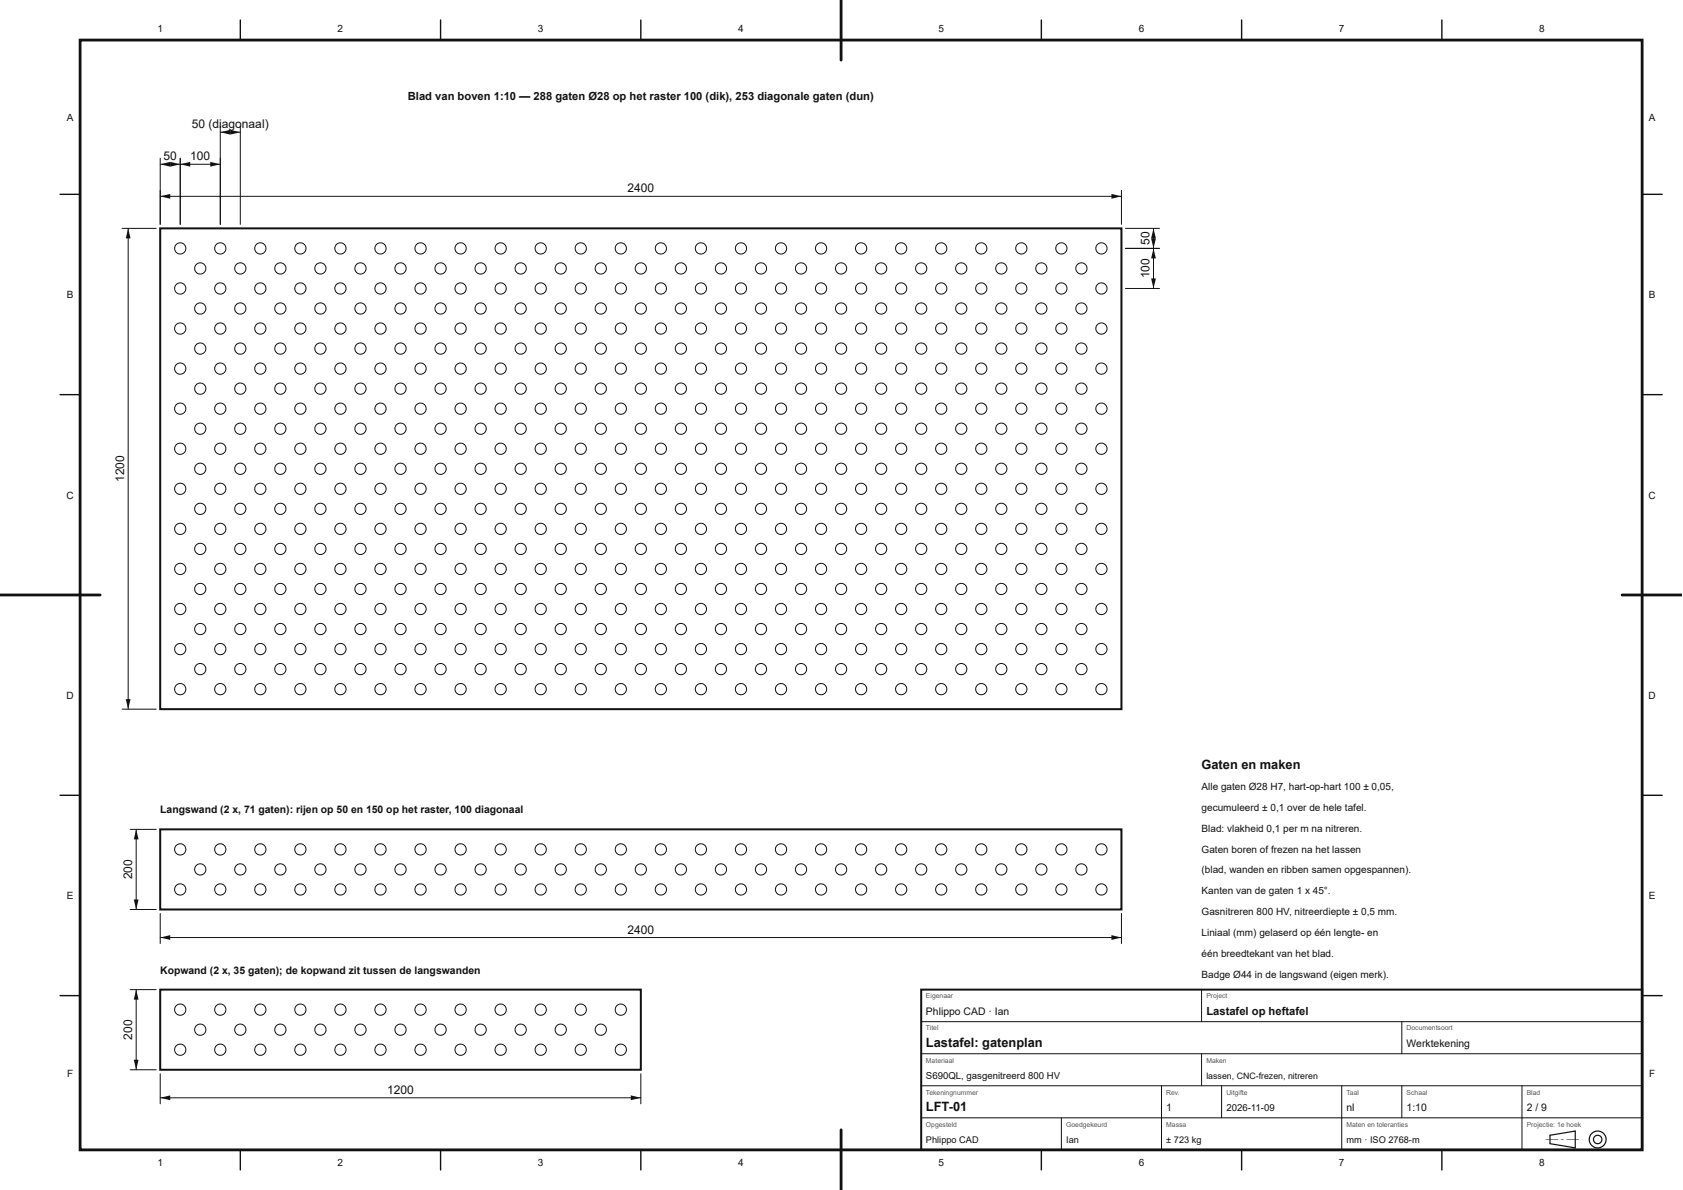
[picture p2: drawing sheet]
<svg xmlns="http://www.w3.org/2000/svg" width="420mm" height="297mm" viewBox="0 0 420 297" stroke-linecap="round" stroke-linejoin="round" font-family="sans-serif">
<path d="M40 57h240v120h-240z" fill="none" stroke="#111" stroke-width=".5"/>
<g fill="none" stroke="#111" stroke-width=".25">
<path d="M40 47.5v8.5M40 49h240M280 47.5v8.5"/>
<circle cx="45" cy="62" r="1.4"/>
<circle cx="45" cy="72" r="1.4"/>
<circle cx="50" cy="67" r="1.4"/>
<circle cx="50" cy="77" r="1.4"/>
<circle cx="55" cy="62" r="1.4"/>
<circle cx="55" cy="72" r="1.4"/>
<circle cx="60" cy="67" r="1.4"/>
<circle cx="60" cy="77" r="1.4"/>
<circle cx="65" cy="62" r="1.4"/>
<circle cx="65" cy="72" r="1.4"/>
<circle cx="70" cy="67" r="1.4"/>
<circle cx="70" cy="77" r="1.4"/>
<circle cx="75" cy="62" r="1.4"/>
<circle cx="75" cy="72" r="1.4"/>
<circle cx="80" cy="67" r="1.4"/>
<circle cx="80" cy="77" r="1.4"/>
<circle cx="85" cy="62" r="1.4"/>
<circle cx="85" cy="72" r="1.4"/>
<circle cx="90" cy="67" r="1.4"/>
<circle cx="90" cy="77" r="1.4"/>
<circle cx="95" cy="62" r="1.4"/>
<circle cx="95" cy="72" r="1.4"/>
<circle cx="100" cy="67" r="1.4"/>
<circle cx="100" cy="77" r="1.4"/>
<circle cx="105" cy="62" r="1.4"/>
<circle cx="105" cy="72" r="1.4"/>
<circle cx="110" cy="67" r="1.4"/>
<circle cx="110" cy="77" r="1.4"/>
<circle cx="115" cy="62" r="1.4"/>
<circle cx="115" cy="72" r="1.4"/>
<circle cx="120" cy="67" r="1.4"/>
<circle cx="120" cy="77" r="1.4"/>
<circle cx="125" cy="62" r="1.4"/>
<circle cx="125" cy="72" r="1.4"/>
<circle cx="130" cy="67" r="1.4"/>
<circle cx="130" cy="77" r="1.4"/>
<circle cx="135" cy="62" r="1.4"/>
<circle cx="135" cy="72" r="1.4"/>
<circle cx="140" cy="67" r="1.4"/>
<circle cx="140" cy="77" r="1.4"/>
<circle cx="145" cy="62" r="1.4"/>
<circle cx="145" cy="72" r="1.4"/>
<circle cx="150" cy="67" r="1.4"/>
<circle cx="150" cy="77" r="1.4"/>
<circle cx="155" cy="62" r="1.4"/>
<circle cx="155" cy="72" r="1.4"/>
<circle cx="160" cy="67" r="1.4"/>
<circle cx="160" cy="77" r="1.4"/>
<circle cx="165" cy="62" r="1.4"/>
<circle cx="165" cy="72" r="1.4"/>
<circle cx="170" cy="67" r="1.4"/>
<circle cx="170" cy="77" r="1.4"/>
<circle cx="175" cy="62" r="1.4"/>
<circle cx="175" cy="72" r="1.4"/>
<circle cx="180" cy="67" r="1.4"/>
<circle cx="180" cy="77" r="1.4"/>
<circle cx="185" cy="62" r="1.4"/>
<circle cx="185" cy="72" r="1.4"/>
<circle cx="190" cy="67" r="1.4"/>
<circle cx="190" cy="77" r="1.4"/>
<circle cx="195" cy="62" r="1.4"/>
<circle cx="195" cy="72" r="1.4"/>
<circle cx="200" cy="67" r="1.4"/>
<circle cx="200" cy="77" r="1.4"/>
<circle cx="205" cy="62" r="1.4"/>
<circle cx="205" cy="72" r="1.4"/>
<circle cx="210" cy="67" r="1.4"/>
<circle cx="210" cy="77" r="1.4"/>
<circle cx="215" cy="62" r="1.4"/>
<circle cx="215" cy="72" r="1.4"/>
<circle cx="220" cy="67" r="1.4"/>
<circle cx="220" cy="77" r="1.4"/>
<circle cx="225" cy="62" r="1.4"/>
<circle cx="225" cy="72" r="1.4"/>
<circle cx="230" cy="67" r="1.4"/>
<circle cx="230" cy="77" r="1.4"/>
<circle cx="235" cy="62" r="1.4"/>
<circle cx="235" cy="72" r="1.4"/>
<circle cx="240" cy="67" r="1.4"/>
<circle cx="240" cy="77" r="1.4"/>
<circle cx="245" cy="62" r="1.4"/>
<circle cx="245" cy="72" r="1.4"/>
<circle cx="250" cy="67" r="1.4"/>
<circle cx="250" cy="77" r="1.4"/>
<circle cx="255" cy="62" r="1.4"/>
<circle cx="255" cy="72" r="1.4"/>
<circle cx="260" cy="67" r="1.4"/>
<circle cx="260" cy="77" r="1.4"/>
<circle cx="265" cy="62" r="1.4"/>
<circle cx="265" cy="72" r="1.4"/>
<circle cx="270" cy="67" r="1.4"/>
<circle cx="270" cy="77" r="1.4"/>
<circle cx="275" cy="62" r="1.4"/>
<circle cx="275" cy="72" r="1.4"/>
<circle cx="45" cy="82" r="1.4"/>
<circle cx="45" cy="92" r="1.4"/>
<circle cx="50" cy="97" r="1.4"/>
<circle cx="50" cy="87" r="1.4"/>
<circle cx="55" cy="82" r="1.4"/>
<circle cx="55" cy="92" r="1.4"/>
<circle cx="60" cy="97" r="1.4"/>
<circle cx="60" cy="87" r="1.4"/>
<circle cx="65" cy="82" r="1.4"/>
<circle cx="65" cy="92" r="1.4"/>
<circle cx="70" cy="97" r="1.4"/>
<circle cx="70" cy="87" r="1.4"/>
<circle cx="75" cy="82" r="1.4"/>
<circle cx="75" cy="92" r="1.4"/>
<circle cx="80" cy="97" r="1.4"/>
<circle cx="80" cy="87" r="1.4"/>
<circle cx="85" cy="82" r="1.4"/>
<circle cx="85" cy="92" r="1.4"/>
<circle cx="90" cy="97" r="1.4"/>
<circle cx="90" cy="87" r="1.4"/>
<circle cx="95" cy="82" r="1.4"/>
<circle cx="95" cy="92" r="1.4"/>
<circle cx="100" cy="97" r="1.4"/>
<circle cx="100" cy="87" r="1.4"/>
<circle cx="105" cy="82" r="1.4"/>
<circle cx="105" cy="92" r="1.4"/>
<circle cx="110" cy="97" r="1.4"/>
<circle cx="110" cy="87" r="1.4"/>
<circle cx="115" cy="82" r="1.4"/>
<circle cx="115" cy="92" r="1.4"/>
<circle cx="120" cy="97" r="1.4"/>
<circle cx="120" cy="87" r="1.4"/>
<circle cx="125" cy="82" r="1.4"/>
<circle cx="125" cy="92" r="1.4"/>
<circle cx="130" cy="97" r="1.4"/>
<circle cx="130" cy="87" r="1.4"/>
<circle cx="135" cy="82" r="1.4"/>
<circle cx="135" cy="92" r="1.4"/>
<circle cx="140" cy="97" r="1.4"/>
<circle cx="140" cy="87" r="1.4"/>
<circle cx="145" cy="82" r="1.4"/>
<circle cx="145" cy="92" r="1.4"/>
<circle cx="150" cy="97" r="1.4"/>
<circle cx="150" cy="87" r="1.4"/>
<circle cx="155" cy="82" r="1.4"/>
<circle cx="155" cy="92" r="1.4"/>
<circle cx="160" cy="97" r="1.4"/>
<circle cx="160" cy="87" r="1.4"/>
<circle cx="165" cy="82" r="1.4"/>
<circle cx="165" cy="92" r="1.4"/>
<circle cx="170" cy="97" r="1.4"/>
<circle cx="170" cy="87" r="1.4"/>
<circle cx="175" cy="82" r="1.4"/>
<circle cx="175" cy="92" r="1.4"/>
<circle cx="180" cy="97" r="1.4"/>
<circle cx="180" cy="87" r="1.4"/>
<circle cx="185" cy="82" r="1.4"/>
<circle cx="185" cy="92" r="1.4"/>
<circle cx="190" cy="97" r="1.4"/>
<circle cx="190" cy="87" r="1.4"/>
<circle cx="195" cy="82" r="1.4"/>
<circle cx="195" cy="92" r="1.4"/>
<circle cx="200" cy="97" r="1.4"/>
<circle cx="200" cy="87" r="1.4"/>
<circle cx="205" cy="82" r="1.4"/>
<circle cx="205" cy="92" r="1.4"/>
<circle cx="210" cy="97" r="1.4"/>
<circle cx="210" cy="87" r="1.4"/>
<circle cx="215" cy="82" r="1.4"/>
<circle cx="215" cy="92" r="1.4"/>
<circle cx="220" cy="97" r="1.4"/>
<circle cx="220" cy="87" r="1.4"/>
<circle cx="225" cy="82" r="1.4"/>
<circle cx="225" cy="92" r="1.4"/>
<circle cx="230" cy="97" r="1.4"/>
<circle cx="230" cy="87" r="1.4"/>
<circle cx="235" cy="82" r="1.4"/>
<circle cx="235" cy="92" r="1.4"/>
<circle cx="240" cy="97" r="1.4"/>
<circle cx="240" cy="87" r="1.4"/>
<circle cx="245" cy="82" r="1.4"/>
<circle cx="245" cy="92" r="1.4"/>
<circle cx="250" cy="97" r="1.4"/>
<circle cx="250" cy="87" r="1.4"/>
<circle cx="255" cy="82" r="1.4"/>
<circle cx="255" cy="92" r="1.4"/>
<circle cx="260" cy="97" r="1.4"/>
<circle cx="260" cy="87" r="1.4"/>
<circle cx="265" cy="82" r="1.4"/>
<circle cx="265" cy="92" r="1.4"/>
<circle cx="270" cy="97" r="1.4"/>
<circle cx="270" cy="87" r="1.4"/>
<circle cx="275" cy="82" r="1.4"/>
<circle cx="275" cy="92" r="1.4"/>
<circle cx="45" cy="102" r="1.4"/>
<circle cx="45" cy="112" r="1.4"/>
<circle cx="50" cy="117" r="1.4"/>
<circle cx="50" cy="107" r="1.4"/>
<circle cx="55" cy="102" r="1.4"/>
<circle cx="55" cy="112" r="1.4"/>
<circle cx="60" cy="117" r="1.4"/>
<circle cx="60" cy="107" r="1.4"/>
<circle cx="65" cy="102" r="1.4"/>
<circle cx="65" cy="112" r="1.4"/>
<circle cx="70" cy="117" r="1.4"/>
<circle cx="70" cy="107" r="1.4"/>
<circle cx="75" cy="102" r="1.4"/>
<circle cx="75" cy="112" r="1.4"/>
<circle cx="80" cy="117" r="1.4"/>
<circle cx="80" cy="107" r="1.4"/>
<circle cx="85" cy="102" r="1.4"/>
<circle cx="85" cy="112" r="1.4"/>
<circle cx="90" cy="117" r="1.4"/>
<circle cx="90" cy="107" r="1.4"/>
<circle cx="95" cy="102" r="1.4"/>
<circle cx="95" cy="112" r="1.4"/>
<circle cx="100" cy="117" r="1.4"/>
<circle cx="100" cy="107" r="1.4"/>
<circle cx="105" cy="102" r="1.4"/>
<circle cx="105" cy="112" r="1.4"/>
<circle cx="110" cy="117" r="1.4"/>
<circle cx="110" cy="107" r="1.4"/>
<circle cx="115" cy="102" r="1.4"/>
<circle cx="115" cy="112" r="1.4"/>
<circle cx="120" cy="117" r="1.4"/>
<circle cx="120" cy="107" r="1.4"/>
<circle cx="125" cy="102" r="1.4"/>
<circle cx="125" cy="112" r="1.4"/>
<circle cx="130" cy="117" r="1.4"/>
<circle cx="130" cy="107" r="1.4"/>
<circle cx="135" cy="102" r="1.4"/>
<circle cx="135" cy="112" r="1.4"/>
<circle cx="140" cy="117" r="1.4"/>
<circle cx="140" cy="107" r="1.4"/>
<circle cx="145" cy="102" r="1.4"/>
<circle cx="145" cy="112" r="1.4"/>
<circle cx="150" cy="117" r="1.4"/>
<circle cx="150" cy="107" r="1.4"/>
<circle cx="155" cy="102" r="1.4"/>
<circle cx="155" cy="112" r="1.4"/>
<circle cx="160" cy="117" r="1.4"/>
<circle cx="160" cy="107" r="1.4"/>
<circle cx="165" cy="102" r="1.4"/>
<circle cx="165" cy="112" r="1.4"/>
<circle cx="170" cy="117" r="1.4"/>
<circle cx="170" cy="107" r="1.4"/>
<circle cx="175" cy="102" r="1.4"/>
<circle cx="175" cy="112" r="1.4"/>
<circle cx="180" cy="117" r="1.4"/>
<circle cx="180" cy="107" r="1.4"/>
<circle cx="185" cy="102" r="1.4"/>
<circle cx="185" cy="112" r="1.4"/>
<circle cx="190" cy="117" r="1.4"/>
<circle cx="190" cy="107" r="1.4"/>
<circle cx="195" cy="102" r="1.4"/>
<circle cx="195" cy="112" r="1.4"/>
<circle cx="200" cy="117" r="1.4"/>
<circle cx="200" cy="107" r="1.4"/>
<circle cx="205" cy="102" r="1.4"/>
<circle cx="205" cy="112" r="1.4"/>
<circle cx="210" cy="117" r="1.4"/>
<circle cx="210" cy="107" r="1.4"/>
<circle cx="215" cy="102" r="1.4"/>
<circle cx="215" cy="112" r="1.4"/>
<circle cx="220" cy="117" r="1.4"/>
<circle cx="220" cy="107" r="1.4"/>
<circle cx="225" cy="102" r="1.4"/>
<circle cx="225" cy="112" r="1.4"/>
<circle cx="230" cy="117" r="1.4"/>
<circle cx="230" cy="107" r="1.4"/>
<circle cx="235" cy="102" r="1.4"/>
<circle cx="235" cy="112" r="1.4"/>
<circle cx="240" cy="117" r="1.4"/>
<circle cx="240" cy="107" r="1.4"/>
<circle cx="245" cy="102" r="1.4"/>
<circle cx="245" cy="112" r="1.4"/>
<circle cx="250" cy="117" r="1.4"/>
<circle cx="250" cy="107" r="1.4"/>
<circle cx="255" cy="102" r="1.4"/>
<circle cx="255" cy="112" r="1.4"/>
<circle cx="260" cy="117" r="1.4"/>
<circle cx="260" cy="107" r="1.4"/>
<circle cx="265" cy="102" r="1.4"/>
<circle cx="265" cy="112" r="1.4"/>
<circle cx="270" cy="117" r="1.4"/>
<circle cx="270" cy="107" r="1.4"/>
<circle cx="275" cy="102" r="1.4"/>
<circle cx="275" cy="112" r="1.4"/>
<circle cx="45" cy="132" r="1.4"/>
<circle cx="45" cy="122" r="1.4"/>
<circle cx="50" cy="137" r="1.4"/>
<circle cx="50" cy="127" r="1.4"/>
<circle cx="55" cy="132" r="1.4"/>
<circle cx="55" cy="122" r="1.4"/>
<circle cx="60" cy="137" r="1.4"/>
<circle cx="60" cy="127" r="1.4"/>
<circle cx="65" cy="132" r="1.4"/>
<circle cx="65" cy="122" r="1.4"/>
<circle cx="70" cy="137" r="1.4"/>
<circle cx="70" cy="127" r="1.4"/>
<circle cx="75" cy="132" r="1.4"/>
<circle cx="75" cy="122" r="1.4"/>
<circle cx="80" cy="137" r="1.4"/>
<circle cx="80" cy="127" r="1.4"/>
<circle cx="85" cy="132" r="1.4"/>
<circle cx="85" cy="122" r="1.4"/>
<circle cx="90" cy="137" r="1.4"/>
<circle cx="90" cy="127" r="1.4"/>
<circle cx="95" cy="132" r="1.4"/>
<circle cx="95" cy="122" r="1.4"/>
<circle cx="100" cy="137" r="1.4"/>
<circle cx="100" cy="127" r="1.4"/>
<circle cx="105" cy="132" r="1.4"/>
<circle cx="105" cy="122" r="1.4"/>
<circle cx="110" cy="137" r="1.4"/>
<circle cx="110" cy="127" r="1.4"/>
<circle cx="115" cy="132" r="1.4"/>
<circle cx="115" cy="122" r="1.4"/>
<circle cx="120" cy="137" r="1.4"/>
<circle cx="120" cy="127" r="1.4"/>
<circle cx="125" cy="132" r="1.4"/>
<circle cx="125" cy="122" r="1.4"/>
<circle cx="130" cy="137" r="1.4"/>
<circle cx="130" cy="127" r="1.4"/>
<circle cx="135" cy="132" r="1.4"/>
<circle cx="135" cy="122" r="1.4"/>
<circle cx="140" cy="137" r="1.4"/>
<circle cx="140" cy="127" r="1.4"/>
<circle cx="145" cy="132" r="1.4"/>
<circle cx="145" cy="122" r="1.4"/>
<circle cx="150" cy="137" r="1.4"/>
<circle cx="150" cy="127" r="1.4"/>
<circle cx="155" cy="132" r="1.4"/>
<circle cx="155" cy="122" r="1.4"/>
<circle cx="160" cy="137" r="1.4"/>
<circle cx="160" cy="127" r="1.4"/>
<circle cx="165" cy="132" r="1.4"/>
<circle cx="165" cy="122" r="1.4"/>
<circle cx="170" cy="137" r="1.4"/>
<circle cx="170" cy="127" r="1.4"/>
<circle cx="175" cy="132" r="1.4"/>
<circle cx="175" cy="122" r="1.4"/>
<circle cx="180" cy="137" r="1.4"/>
<circle cx="180" cy="127" r="1.4"/>
<circle cx="185" cy="132" r="1.4"/>
<circle cx="185" cy="122" r="1.4"/>
<circle cx="190" cy="137" r="1.4"/>
<circle cx="190" cy="127" r="1.4"/>
<circle cx="195" cy="132" r="1.4"/>
<circle cx="195" cy="122" r="1.4"/>
<circle cx="200" cy="137" r="1.4"/>
<circle cx="200" cy="127" r="1.4"/>
<circle cx="205" cy="132" r="1.4"/>
<circle cx="205" cy="122" r="1.4"/>
<circle cx="210" cy="137" r="1.4"/>
<circle cx="210" cy="127" r="1.4"/>
<circle cx="215" cy="132" r="1.4"/>
<circle cx="215" cy="122" r="1.4"/>
<circle cx="220" cy="137" r="1.4"/>
<circle cx="220" cy="127" r="1.4"/>
<circle cx="225" cy="132" r="1.4"/>
<circle cx="225" cy="122" r="1.4"/>
<circle cx="230" cy="137" r="1.4"/>
<circle cx="230" cy="127" r="1.4"/>
<circle cx="235" cy="132" r="1.4"/>
<circle cx="235" cy="122" r="1.4"/>
<circle cx="240" cy="137" r="1.4"/>
<circle cx="240" cy="127" r="1.4"/>
<circle cx="245" cy="132" r="1.4"/>
<circle cx="245" cy="122" r="1.4"/>
<circle cx="250" cy="137" r="1.4"/>
<circle cx="250" cy="127" r="1.4"/>
<circle cx="255" cy="132" r="1.4"/>
<circle cx="255" cy="122" r="1.4"/>
<circle cx="260" cy="137" r="1.4"/>
<circle cx="260" cy="127" r="1.4"/>
<circle cx="265" cy="132" r="1.4"/>
<circle cx="265" cy="122" r="1.4"/>
<circle cx="270" cy="137" r="1.4"/>
<circle cx="270" cy="127" r="1.4"/>
<circle cx="275" cy="132" r="1.4"/>
<circle cx="275" cy="122" r="1.4"/>
<circle cx="45" cy="152" r="1.4"/>
<circle cx="45" cy="142" r="1.4"/>
<circle cx="50" cy="147" r="1.4"/>
<circle cx="50" cy="157" r="1.4"/>
<circle cx="55" cy="152" r="1.4"/>
<circle cx="55" cy="142" r="1.4"/>
<circle cx="60" cy="147" r="1.4"/>
<circle cx="60" cy="157" r="1.4"/>
<circle cx="65" cy="152" r="1.4"/>
<circle cx="65" cy="142" r="1.4"/>
<circle cx="70" cy="147" r="1.4"/>
<circle cx="70" cy="157" r="1.4"/>
<circle cx="75" cy="152" r="1.4"/>
<circle cx="75" cy="142" r="1.4"/>
<circle cx="80" cy="147" r="1.4"/>
<circle cx="80" cy="157" r="1.4"/>
<circle cx="85" cy="152" r="1.4"/>
<circle cx="85" cy="142" r="1.4"/>
<circle cx="90" cy="147" r="1.4"/>
<circle cx="90" cy="157" r="1.4"/>
<circle cx="95" cy="152" r="1.4"/>
<circle cx="95" cy="142" r="1.4"/>
<circle cx="100" cy="147" r="1.4"/>
<circle cx="100" cy="157" r="1.4"/>
<circle cx="105" cy="152" r="1.4"/>
<circle cx="105" cy="142" r="1.4"/>
<circle cx="110" cy="147" r="1.4"/>
<circle cx="110" cy="157" r="1.4"/>
<circle cx="115" cy="152" r="1.4"/>
<circle cx="115" cy="142" r="1.4"/>
<circle cx="120" cy="147" r="1.4"/>
<circle cx="120" cy="157" r="1.4"/>
<circle cx="125" cy="152" r="1.4"/>
<circle cx="125" cy="142" r="1.4"/>
<circle cx="130" cy="147" r="1.4"/>
<circle cx="130" cy="157" r="1.4"/>
<circle cx="135" cy="152" r="1.4"/>
<circle cx="135" cy="142" r="1.4"/>
<circle cx="140" cy="147" r="1.4"/>
<circle cx="140" cy="157" r="1.4"/>
<circle cx="145" cy="152" r="1.4"/>
<circle cx="145" cy="142" r="1.4"/>
<circle cx="150" cy="147" r="1.4"/>
<circle cx="150" cy="157" r="1.4"/>
<circle cx="155" cy="152" r="1.4"/>
<circle cx="155" cy="142" r="1.4"/>
<circle cx="160" cy="147" r="1.4"/>
<circle cx="160" cy="157" r="1.4"/>
<circle cx="165" cy="152" r="1.4"/>
<circle cx="165" cy="142" r="1.4"/>
<circle cx="170" cy="147" r="1.4"/>
<circle cx="170" cy="157" r="1.4"/>
<circle cx="175" cy="152" r="1.4"/>
<circle cx="175" cy="142" r="1.4"/>
<circle cx="180" cy="147" r="1.4"/>
<circle cx="180" cy="157" r="1.4"/>
<circle cx="185" cy="152" r="1.4"/>
<circle cx="185" cy="142" r="1.4"/>
<circle cx="190" cy="147" r="1.4"/>
<circle cx="190" cy="157" r="1.4"/>
<circle cx="195" cy="152" r="1.4"/>
<circle cx="195" cy="142" r="1.4"/>
<circle cx="200" cy="147" r="1.4"/>
<circle cx="200" cy="157" r="1.4"/>
<circle cx="205" cy="152" r="1.4"/>
<circle cx="205" cy="142" r="1.4"/>
<circle cx="210" cy="147" r="1.4"/>
<circle cx="210" cy="157" r="1.4"/>
<circle cx="215" cy="152" r="1.4"/>
<circle cx="215" cy="142" r="1.4"/>
<circle cx="220" cy="147" r="1.4"/>
<circle cx="220" cy="157" r="1.4"/>
<circle cx="225" cy="152" r="1.4"/>
<circle cx="225" cy="142" r="1.4"/>
<circle cx="230" cy="147" r="1.4"/>
<circle cx="230" cy="157" r="1.4"/>
<circle cx="235" cy="152" r="1.4"/>
<circle cx="235" cy="142" r="1.4"/>
<circle cx="240" cy="147" r="1.4"/>
<circle cx="240" cy="157" r="1.4"/>
<circle cx="245" cy="152" r="1.4"/>
<circle cx="245" cy="142" r="1.4"/>
<circle cx="250" cy="147" r="1.4"/>
<circle cx="250" cy="157" r="1.4"/>
<circle cx="255" cy="152" r="1.4"/>
<circle cx="255" cy="142" r="1.4"/>
<circle cx="260" cy="147" r="1.4"/>
<circle cx="260" cy="157" r="1.4"/>
<circle cx="265" cy="152" r="1.4"/>
<circle cx="265" cy="142" r="1.4"/>
<circle cx="270" cy="147" r="1.4"/>
<circle cx="270" cy="157" r="1.4"/>
<circle cx="275" cy="152" r="1.4"/>
<circle cx="275" cy="142" r="1.4"/>
<circle cx="45" cy="162" r="1.4"/>
<circle cx="45" cy="172" r="1.4"/>
<circle cx="50" cy="167" r="1.4"/>
<circle cx="55" cy="162" r="1.4"/>
<circle cx="55" cy="172" r="1.4"/>
<circle cx="60" cy="167" r="1.4"/>
<circle cx="65" cy="162" r="1.4"/>
<circle cx="65" cy="172" r="1.4"/>
<circle cx="70" cy="167" r="1.4"/>
<circle cx="75" cy="162" r="1.4"/>
<circle cx="75" cy="172" r="1.4"/>
<circle cx="80" cy="167" r="1.4"/>
<circle cx="85" cy="162" r="1.4"/>
<circle cx="85" cy="172" r="1.4"/>
<circle cx="90" cy="167" r="1.4"/>
<circle cx="95" cy="162" r="1.4"/>
<circle cx="95" cy="172" r="1.4"/>
<circle cx="100" cy="167" r="1.4"/>
<circle cx="105" cy="162" r="1.4"/>
<circle cx="105" cy="172" r="1.4"/>
<circle cx="110" cy="167" r="1.4"/>
<circle cx="115" cy="162" r="1.4"/>
<circle cx="115" cy="172" r="1.4"/>
<circle cx="120" cy="167" r="1.4"/>
<circle cx="125" cy="162" r="1.4"/>
<circle cx="125" cy="172" r="1.4"/>
<circle cx="130" cy="167" r="1.4"/>
<circle cx="135" cy="162" r="1.4"/>
<circle cx="135" cy="172" r="1.4"/>
<circle cx="140" cy="167" r="1.4"/>
<circle cx="145" cy="162" r="1.4"/>
<circle cx="145" cy="172" r="1.4"/>
<circle cx="150" cy="167" r="1.4"/>
<circle cx="155" cy="162" r="1.4"/>
<circle cx="155" cy="172" r="1.4"/>
<circle cx="160" cy="167" r="1.4"/>
<circle cx="165" cy="162" r="1.4"/>
<circle cx="165" cy="172" r="1.4"/>
<circle cx="170" cy="167" r="1.4"/>
<circle cx="175" cy="162" r="1.4"/>
<circle cx="175" cy="172" r="1.4"/>
<circle cx="180" cy="167" r="1.4"/>
<circle cx="185" cy="162" r="1.4"/>
<circle cx="185" cy="172" r="1.4"/>
<circle cx="190" cy="167" r="1.4"/>
<circle cx="195" cy="162" r="1.4"/>
<circle cx="195" cy="172" r="1.4"/>
<circle cx="200" cy="167" r="1.4"/>
<circle cx="205" cy="162" r="1.4"/>
<circle cx="205" cy="172" r="1.4"/>
<circle cx="210" cy="167" r="1.4"/>
<circle cx="215" cy="162" r="1.4"/>
<circle cx="215" cy="172" r="1.4"/>
<circle cx="220" cy="167" r="1.4"/>
<circle cx="225" cy="162" r="1.4"/>
<circle cx="225" cy="172" r="1.4"/>
<circle cx="230" cy="167" r="1.4"/>
<circle cx="235" cy="162" r="1.4"/>
<circle cx="235" cy="172" r="1.4"/>
<circle cx="240" cy="167" r="1.4"/>
<circle cx="245" cy="162" r="1.4"/>
<circle cx="245" cy="172" r="1.4"/>
<circle cx="250" cy="167" r="1.4"/>
<circle cx="255" cy="162" r="1.4"/>
<circle cx="255" cy="172" r="1.4"/>
<circle cx="260" cy="167" r="1.4"/>
<circle cx="265" cy="162" r="1.4"/>
<circle cx="265" cy="172" r="1.4"/>
<circle cx="270" cy="167" r="1.4"/>
<circle cx="275" cy="162" r="1.4"/>
<circle cx="275" cy="172" r="1.4"/>
</g>
<g fill="#111">
<path d="M40 49l2.5-.6v1.2z"/>
<path d="M277.5 48.4l2.5 .6-2.5 .6z"/>
</g>
<path d="M30.5 57h8.5M32 57v120M30.5 177h8.5" fill="none" stroke="#111" stroke-width=".25"/>
<g fill="#111">
<path d="M31.4 174.5h1.2l-.6 2.5z"/>
<path d="M32 57l.6 2.5h-1.2z"/>
</g>
<path d="M40 39.5v16.5M45 39.5v16.5M40 41h5" fill="none" stroke="#111" stroke-width=".25"/>
<g fill="#111">
<path d="M40 41l2.5-.6v1.2z"/>
<path d="M42.5 40.4l2.5 .6-2.5 .6z"/>
</g>
<path d="M45 39.5v16.5M55 39.5v16.5M45 41h10" fill="none" stroke="#111" stroke-width=".25"/>
<g fill="#111">
<path d="M45 41l2.5-.6v1.2z"/>
<path d="M52.5 40.4l2.5 .6-2.5 .6z"/>
</g>
<path d="M55 31.5v24.5M55 33h5M60 31.5v24.5" fill="none" stroke="#111" stroke-width=".25"/>
<g fill="#111">
<path d="M55 33l2.5-.6v1.2z"/>
<path d="M57.5 32.4l2.5 .6-2.5 .6z"/>
</g>
<path d="M281 57h8.5M288 57v5M281 62h8.5" fill="none" stroke="#111" stroke-width=".25"/>
<g fill="#111">
<path d="M287.4 59.5h1.2l-.6 2.5z"/>
<path d="M288 57l.6 2.5h-1.2z"/>
</g>
<path d="M281 72h8.5M281 62h8.5M288 62v10" fill="none" stroke="#111" stroke-width=".25"/>
<g fill="#111">
<path d="M287.4 69.5h1.2l-.6 2.5z"/>
<path d="M288 62l.6 2.5h-1.2z"/>
</g>
<path d="M40 207h240v20h-240z" fill="none" stroke="#111" stroke-width=".5"/>
<g fill="none" stroke="#111" stroke-width=".25">
<path d="M32.5 207h6.5M34 207v20M32.5 227h6.5"/>
<circle cx="45" cy="212" r="1.4"/>
<circle cx="50" cy="217" r="1.4"/>
<circle cx="55" cy="212" r="1.4"/>
<circle cx="60" cy="217" r="1.4"/>
<circle cx="65" cy="212" r="1.4"/>
<circle cx="70" cy="217" r="1.4"/>
<circle cx="75" cy="212" r="1.4"/>
<circle cx="80" cy="217" r="1.4"/>
<circle cx="85" cy="212" r="1.4"/>
<circle cx="90" cy="217" r="1.4"/>
<circle cx="95" cy="212" r="1.4"/>
<circle cx="100" cy="217" r="1.4"/>
<circle cx="105" cy="212" r="1.4"/>
<circle cx="110" cy="217" r="1.4"/>
<circle cx="115" cy="212" r="1.4"/>
<circle cx="120" cy="217" r="1.4"/>
<circle cx="125" cy="212" r="1.4"/>
<circle cx="130" cy="217" r="1.4"/>
<circle cx="135" cy="212" r="1.4"/>
<circle cx="140" cy="217" r="1.4"/>
<circle cx="145" cy="212" r="1.4"/>
<circle cx="150" cy="217" r="1.4"/>
<circle cx="155" cy="212" r="1.4"/>
<circle cx="160" cy="217" r="1.4"/>
<circle cx="165" cy="212" r="1.4"/>
<circle cx="170" cy="217" r="1.4"/>
<circle cx="175" cy="212" r="1.4"/>
<circle cx="180" cy="217" r="1.4"/>
<circle cx="185" cy="212" r="1.4"/>
<circle cx="190" cy="217" r="1.4"/>
<circle cx="195" cy="212" r="1.4"/>
<circle cx="200" cy="217" r="1.4"/>
<circle cx="205" cy="212" r="1.4"/>
<circle cx="210" cy="217" r="1.4"/>
<circle cx="215" cy="212" r="1.4"/>
<circle cx="220" cy="217" r="1.4"/>
<circle cx="225" cy="212" r="1.4"/>
<circle cx="230" cy="217" r="1.4"/>
<circle cx="235" cy="212" r="1.4"/>
<circle cx="240" cy="217" r="1.4"/>
<circle cx="245" cy="212" r="1.4"/>
<circle cx="250" cy="217" r="1.4"/>
<circle cx="255" cy="212" r="1.4"/>
<circle cx="260" cy="217" r="1.4"/>
<circle cx="265" cy="212" r="1.4"/>
<circle cx="270" cy="217" r="1.4"/>
<circle cx="275" cy="212" r="1.4"/>
<circle cx="45" cy="222" r="1.4"/>
<circle cx="55" cy="222" r="1.4"/>
<circle cx="65" cy="222" r="1.4"/>
<circle cx="75" cy="222" r="1.4"/>
<circle cx="85" cy="222" r="1.4"/>
<circle cx="95" cy="222" r="1.4"/>
<circle cx="105" cy="222" r="1.4"/>
<circle cx="115" cy="222" r="1.4"/>
<circle cx="125" cy="222" r="1.4"/>
<circle cx="135" cy="222" r="1.4"/>
<circle cx="145" cy="222" r="1.4"/>
<circle cx="155" cy="222" r="1.4"/>
<circle cx="165" cy="222" r="1.4"/>
<circle cx="175" cy="222" r="1.4"/>
<circle cx="185" cy="222" r="1.4"/>
<circle cx="195" cy="222" r="1.4"/>
<circle cx="205" cy="222" r="1.4"/>
<circle cx="215" cy="222" r="1.4"/>
<circle cx="225" cy="222" r="1.4"/>
<circle cx="235" cy="222" r="1.4"/>
<circle cx="245" cy="222" r="1.4"/>
<circle cx="255" cy="222" r="1.4"/>
<circle cx="265" cy="222" r="1.4"/>
<circle cx="275" cy="222" r="1.4"/>
</g>
<g fill="#111">
<path d="M33.4 224.5h1.2l-.6 2.5z"/>
<path d="M34 207l.6 2.5h-1.2z"/>
</g>
<path d="M40 228v7.5M40 234h240M280 228v7.5" fill="none" stroke="#111" stroke-width=".25"/>
<g fill="#111">
<path d="M40 234l2.5-.6v1.2z"/>
<path d="M277.5 233.4l2.5 .6-2.5 .6z"/>
</g>
<path d="M40 247h120v20h-120z" fill="none" stroke="#111" stroke-width=".5"/>
<g fill="none" stroke="#111" stroke-width=".25">
<path d="M32.5 247h6.5M34 247v20M32.5 267h6.5"/>
<circle cx="45" cy="252" r="1.4"/>
<circle cx="50" cy="257" r="1.4"/>
<circle cx="55" cy="252" r="1.4"/>
<circle cx="60" cy="257" r="1.4"/>
<circle cx="65" cy="252" r="1.4"/>
<circle cx="70" cy="257" r="1.4"/>
<circle cx="75" cy="252" r="1.4"/>
<circle cx="80" cy="257" r="1.4"/>
<circle cx="85" cy="252" r="1.4"/>
<circle cx="90" cy="257" r="1.4"/>
<circle cx="95" cy="252" r="1.4"/>
<circle cx="100" cy="257" r="1.4"/>
<circle cx="105" cy="252" r="1.4"/>
<circle cx="110" cy="257" r="1.4"/>
<circle cx="115" cy="252" r="1.4"/>
<circle cx="120" cy="257" r="1.4"/>
<circle cx="125" cy="252" r="1.4"/>
<circle cx="130" cy="257" r="1.4"/>
<circle cx="135" cy="252" r="1.4"/>
<circle cx="140" cy="257" r="1.4"/>
<circle cx="145" cy="252" r="1.4"/>
<circle cx="150" cy="257" r="1.4"/>
<circle cx="155" cy="252" r="1.4"/>
<circle cx="45" cy="262" r="1.4"/>
<circle cx="55" cy="262" r="1.4"/>
<circle cx="65" cy="262" r="1.4"/>
<circle cx="75" cy="262" r="1.4"/>
<circle cx="85" cy="262" r="1.4"/>
<circle cx="95" cy="262" r="1.4"/>
<circle cx="105" cy="262" r="1.4"/>
<circle cx="115" cy="262" r="1.4"/>
<circle cx="125" cy="262" r="1.4"/>
<circle cx="135" cy="262" r="1.4"/>
<circle cx="145" cy="262" r="1.4"/>
<circle cx="155" cy="262" r="1.4"/>
</g>
<g fill="#111">
<path d="M33.4 264.5h1.2l-.6 2.5z"/>
<path d="M34 247l.6 2.5h-1.2z"/>
</g>
<path d="M40 268v7.5M40 274h120M160 268v7.5" fill="none" stroke="#111" stroke-width=".25"/>
<g fill="#111">
<path d="M40 274l2.5-.6v1.2z"/>
<path d="M157.5 273.4l2.5 .6-2.5 .6z"/>
</g>
<path d="M20 10h390v277h-390z" fill="none" stroke="#111" stroke-width=".7" stroke-linecap="butt"/>
<path d="M210 0v15M0 148.5h25M405 148.5h14.9M210 282v15" fill="none" stroke="#111" stroke-width=".7"/>
<g fill="none" stroke="#111" stroke-width=".35">
<path d="M60 5v5M110 5v5M160 5v5M210 5v5M260 5v5M310 5v5M360 5v5M15 48.5h5M410 48.5h5M15 98.5h5M410 98.5h5M15 148.5h5"/>
<path d="M410 148.5h5M15 198.5h5M410 198.5h5M15 248.5h5M410 248.5h5M60 287v5M110 287v5M160 287v5M210 287v5M260 287v5M310 287v5M360 287v5"/>
</g>
<path d="M230 247h180v40h-180z" fill="none" stroke="#111" stroke-width=".5"/>
<g fill="none" stroke="#111" stroke-width=".25">
<path d="M230 255h180M300 247v8M350 255v8M230 279h180M230 271h180M230 263h180M265 279v8M290 271v16M300 263v8M305 271v8M335 271v16M350 271v8"/>
<path d="M380 271v16"/>
</g>
<path d="M387 283.3l6.3-1v4.2l-6.3-1.1z" fill="none" stroke="#111" stroke-width=".3"/>
<path d="M385.9 284.3l3.1 .1zM389.7 284.3l.7 .1zM391.1 284.3l3.1 .1z" fill="#111"/>
<g fill="none" stroke="#111" stroke-width=".3">
<circle cx="398.9" cy="284.4" r="1.05"/>
<circle cx="398.9" cy="284.4" r="2.1"/>
</g>
<g font-size="3.2" fill="#111">
<text x="300" y="192">Gaten en maken</text>
<text x="231.2" y="261.4">Lastafel: gatenplan</text>
<text x="231.2" y="277.4">LFT-01</text>
</g>
<g font-size="3" fill="#111">
<text x="47.9" y="32">50 (di</text>
<text x="55.4" y="32">ago</text>
<text x="60.4" y="32">naal)</text>
<text x="40.8" y="40">50</text>
<text x="47.5" y="40">100</text>
<text x="156.7" y="48">2400</text>
<text x="287" y="61.2" transform="rotate(-90 287 61.2)">50</text>
<text x="287" y="69.5" transform="rotate(-90 287 69.5)">100</text>
<text x="31" y="120.3" transform="rotate(-90 31 120.3)">1200</text>
<text x="33" y="219.5" transform="rotate(-90 33 219.5)">200</text>
<text x="156.7" y="233">2400</text>
<text x="33" y="259.5" transform="rotate(-90 33 259.5)">200</text>
<text x="96.7" y="273">1200</text>
</g>
<g font-size="2.8" fill="#111">
<text x="101.8" y="25">Blad van boven 1:10 — 288 gaten Ø28 op het raster 100 (dik), 253 diagonale gaten (dun)</text>
<text x="301.2" y="253.4">Lastafel op heftafel</text>
</g>
<g font-size="2.6" fill="#111">
<text x="40" y="203">Langswand (2 x, 71 gaten): rijen op 50 en 150 op het raster, 100 diagonaal</text>
<text x="40" y="243">Kopwand (2 x, 35 gaten); de kopwand zit tussen de langswanden</text>
<text x="231.2" y="253.4">Phlippo CAD · Ian</text>
<text x="351.2" y="261.4">Werktekening</text>
<text x="291.2" y="277.4">1</text>
<text x="336.2" y="277.4">nl</text>
<text x="351.2" y="277.4">1:10</text>
<text x="381.2" y="277.4">2 / 9</text>
</g>
<g font-size="2.5" fill="#111">
<text x="39.3" y="8">1</text>
<text x="84.3" y="8">2</text>
<text x="134.3" y="8">3</text>
<text x="184.3" y="8">4</text>
<text x="234.3" y="8">5</text>
<text x="284.3" y="8">6</text>
<text x="334.3" y="8">7</text>
<text x="384.3" y="8">8</text>
<text x="16.7" y="30.2">A</text>
<text x="411.7" y="30.2">A</text>
<text x="16.7" y="74.5">B</text>
<text x="411.7" y="74.5">B</text>
<text x="16.6" y="124.5">C</text>
<text x="411.6" y="124.5">C</text>
<text x="16.6" y="174.5">D</text>
<text x="411.6" y="174.5">D</text>
<text x="300" y="197.2">Alle gaten Ø28 H7, hart-op-hart 100 ± 0,05,</text>
<text x="300" y="202.4">gecumuleerd ± 0,1 over de hele tafel.</text>
<text x="300" y="207.6">Blad: vlakheid 0,1 per m na nitreren.</text>
<text x="300" y="212.8">Gaten boren of frezen na het lassen</text>
<text x="300" y="218">(blad, wanden en ribben samen opgespannen).</text>
<text x="16.7" y="224.5">E</text>
<text x="300" y="223.2">Kanten van de gaten 1 x 45°.</text>
<text x="411.7" y="224.5">E</text>
<text x="300" y="228.4">Gasnitreren 800 HV, nitreerdiepte ± 0,5 mm.</text>
<text x="300" y="233.6">Liniaal (mm) gelaserd op één lengte- en</text>
<text x="300" y="238.8">één breedtekant van het blad.</text>
<text x="300" y="244">Badge Ø44 in de langswand (eigen merk).</text>
<text x="16.7" y="268.7">F</text>
<text x="411.7" y="268.7">F</text>
<text x="39.3" y="291">1</text>
<text x="84.3" y="291">2</text>
<text x="134.3" y="291">3</text>
<text x="184.3" y="291">4</text>
<text x="234.3" y="291">5</text>
<text x="284.3" y="291">6</text>
<text x="334.3" y="291">7</text>
<text x="384.3" y="291">8</text>
</g>
<g font-size="2.4" fill="#111">
<text x="231.2" y="269.4">S690QL, gasgenitreerd 800 HV</text>
<text x="306.2" y="277.4">2026-11-09</text>
</g>
<g font-size="2.3" fill="#111">
<text x="231.2" y="285.4">Phlippo CAD</text>
<text x="266.2" y="285.4">Ian</text>
<text x="291.2" y="285.4">± 723 kg</text>
<text x="336.2" y="285.4">mm · ISO 2768-m</text>
</g>
<text font-size="2.2" fill="#111" x="301.2" y="269.4">lassen, CNC-frezen, nitreren</text>
<g font-size="1.7" fill="#555">
<text x="231.2" y="249.2">Eigenaar</text>
<text x="301.2" y="249.2">Project</text>
<text x="231.2" y="257.2">Titel</text>
<text x="351.2" y="257.2">Documentsoort</text>
<text x="231.2" y="265.2">Materiaal</text>
<text x="301.2" y="265.2">Maken</text>
<text x="231.2" y="273.2">Tekeningnummer</text>
<text x="291.2" y="273.2">Rev.</text>
<text x="306.2" y="273.2">Uitgifte</text>
<text x="336.2" y="273.2">Taal</text>
<text x="351.2" y="273.2">Schaal</text>
<text x="381.2" y="273.2">Blad</text>
<text x="231.2" y="281.2">Opgesteld</text>
<text x="266.2" y="281.2">Goedgekeurd</text>
<text x="291.2" y="281.2">Massa</text>
<text x="336.2" y="281.2">Maten en toleranties</text>
<text x="381.2" y="281.2">Projectie: 1e hoek</text>
</g>
</svg>
